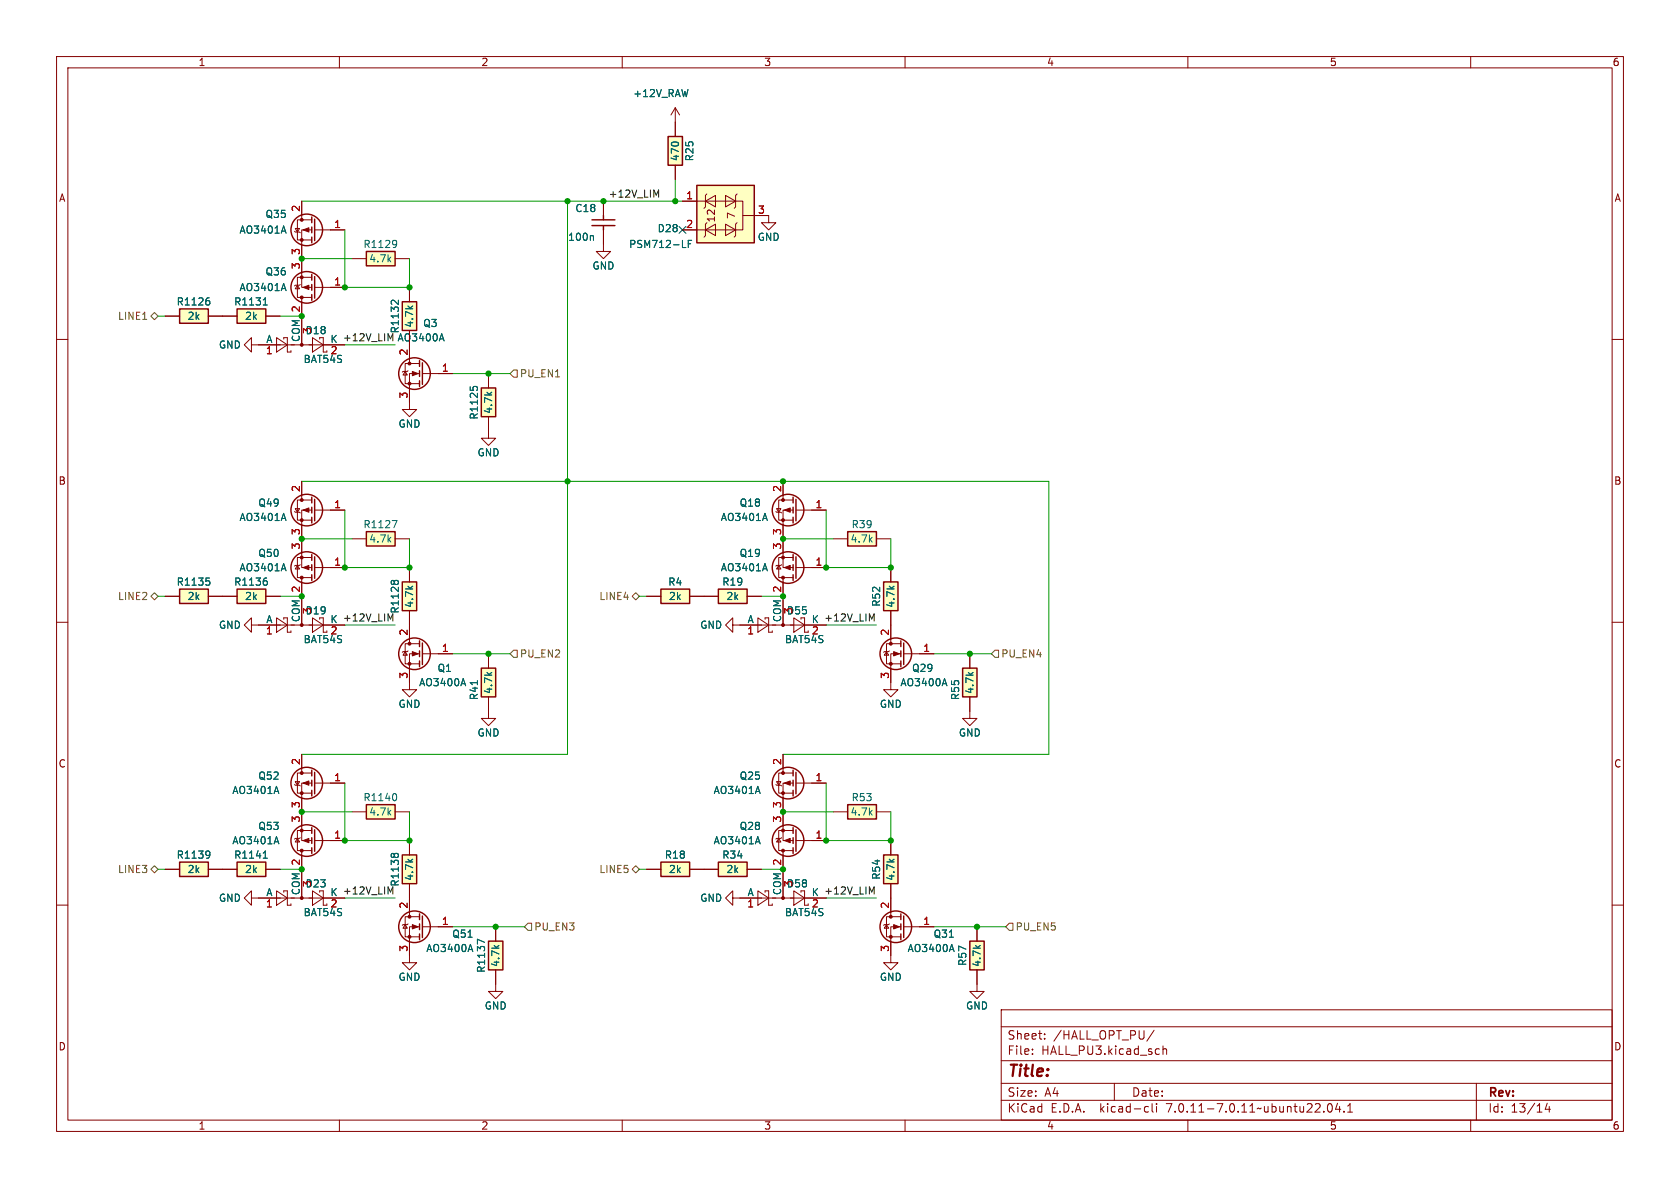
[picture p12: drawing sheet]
<svg xmlns="http://www.w3.org/2000/svg" width="297mm" height="210mm" viewBox="0 0 297 210" stroke-linecap="round" stroke-linejoin="round" font-family="sans-serif">
<g fill="none" stroke="#840000" stroke-width=".18">
<path d="M10 10h277v190h-277zM12 12h273v186h-273zM60 10v2M110 10v2M119.4 19.1l.7 1.2M119.4 19.1v5M119.4 19.1l-.8 1.2M160 10v2M210 10v2M260 10v2M53.3 35.6v3.3M55.1 38.9h-2.5v3.5h2.5"/>
<path d="M106.7 35.6v2.5M119.4 29.2v2.6M120.6 35.6h10.7v2.5M124.7 35.6l1.8-1.1v2.1zM125 34.3l-.3 .2v2.1l-.2 .2M125 39.4l-.3 .2v2.1l-.2 .2M128.3 34.5l1.7 1.1-1.7 1zM128.3 39.6l1.7 1-1.7 1.1zM130.3 34.3l-.3 .2v2.1l-.2 .2M130.3 39.4l-.3 .2v2.1l-.2 .2M135.9 39.4h1.3l-1.3 1.2-1.3-1.2h1.3v-1.3h-4.6v2.5h-10.7M10 60h2"/>
<path d="M29.2 55.9h2.5M36.8 55.9h5.1M47 55.9h2.5M48.9 59.7l1.9 1.3-1.9 1.2zM50.2 59.9v-.2h.6v2.5h.6v-.2M52.1 40.9l.1 .1h.8l.1 .1M52.2 40.4h.8l-.4 .6zM52.6 50.4l.4 .7h-.8zM53.1 50.3l-.1 .1h-.8l-.1 .1M53.3 52.6v8.4M55.1 40.6h-1.8v10.2h1.8M55.1 49h-2.5v3.6h2.5"/>
<path d="M55.2 59.7l1.9 1.3-1.9 1.2zM55.6 40.6h5.4M55.6 50.8h5.4M56.5 59.7v.2M57.1 59.7v2.5h.7M62.2 45.7h2.6M69.8 45.7h2.6M72.4 50.8v2.5M72.4 58.4v5.9M106.7 40.6v3.9h1.2l-1.2 1.2-1.3-1.2h1.3M124.7 40.6l1.8-1v2.1zM285 60h2"/>
<path d="M44.4 61v-1.3l-1.2 1.3 1.2 1.2v-1.2h16.6M71.6 65.7l.4 .6h-.8zM72.1 65.5l-.1 .2h-.8l-.1 .1M74.2 66h-1.8v6.4h-1.3l1.3 1.3 1.3-1.3h-1.3M74.2 64.3h-2.6v3.5h2.6M74.7 66h5.3M86.4 73.7v3.8h-1.3l1.3 1.2 1.2-1.2h-1.2M86.4 66v2.6M52.1 90.4l.1 .2h.8l.1 .1M52.2 89.9h.8l-.4 .7zM52.6 99.9l.4 .7h-.8zM53.1 99.8l-.1 .1h-.8l-.1 .2"/>
<path d="M53.3 85.1v3.3M55.1 90.2h-1.8v10.1h1.8M55.1 98.6h-2.5v3.5h2.5M55.1 88.4h-2.5v3.5h2.5M55.6 90.2h5.4M62.2 95.3h2.6M69.8 95.3h2.6M137.2 90.4l.1 .2h.7l.2 .1M137.3 89.9h.7l-.3 .7zM137.7 99.9l.3 .7h-.7zM138.2 99.8l-.2 .1h-.7l-.1 .2M138.4 85.1v3.3"/>
<path d="M140.2 90.2h-1.8v10.1h1.8M140.2 98.6h-2.5v3.5h2.5M140.2 88.4h-2.5v3.5h2.5M140.7 90.2h5.3M147.3 95.3h2.6M154.9 95.3h2.6M10 110h2M29.2 105.4h2.5M36.8 105.4h5.1M44.4 110.5v-1.3l-1.2 1.3 1.2 1.3v-1.3h16.6M47 105.4h2.5M48.9 109.2l1.9 1.3-1.9 1.3z"/>
<path d="M50.2 109.5v-.3h.6v2.6h.6v-.3M53.3 102.1v8.4M55.2 109.2l1.9 1.3-1.9 1.3zM55.6 100.3h5.4M56.5 109.2v.3M57.1 109.2v2.6h.7M71.6 115.2l.4 .6h-.8zM72.1 115.1l-.1 .1h-.8l-.1 .1M72.4 100.3v2.6M72.4 108v5.8M74.2 115.6h-1.8v6.3h-1.3l1.3 1.3 1.3-1.3h-1.3M74.2 113.8h-2.6v3.5h2.6"/>
<path d="M74.7 115.6h5.3M86.4 115.6v2.5M114.3 105.4h2.5M121.9 105.4h5.1M129.5 110.5v-1.3l-1.2 1.3 1.2 1.3v-1.3h16.5M132.1 105.4h2.5M134 109.2l1.9 1.3-1.9 1.3zM135.3 109.5v-.3h.6v2.6h.6v-.3M138.4 102.1v8.4M140.3 109.2l1.9 1.3-1.9 1.3zM140.7 100.3h5.3M141.6 109.2v.3"/>
<path d="M142.2 109.2v2.6h.7M156.7 115.2l.4 .6h-.8zM157.2 115.1l-.1 .1h-.8l-.1 .1M157.5 100.3v2.6M157.5 108v5.8M159.3 115.6h-1.8v6.3h-1.3l1.3 1.3 1.2-1.3h-1.2M159.3 113.8h-2.6v3.5h2.6M159.8 115.6h5.3M171.4 115.6v2.5M285 110h2M52.1 138.7l.1 .1h.8l.1 .1M52.2 138.2h.8l-.4 .6z"/>
<path d="M53.3 133.4v3.3M55.1 138.4h-1.8v10.2h1.8M55.1 136.7h-2.5v3.5h2.5M55.6 138.4h5.4M86.4 123.2v3.8h-1.3l1.3 1.3 1.2-1.3h-1.2M137.2 138.7l.1 .1h.7l.2 .1M137.3 138.2h.7l-.3 .6zM138.4 133.4v3.3M140.2 138.4h-1.8v10.2h1.8M140.2 136.7h-2.5v3.5h2.5M140.7 138.4h5.3M171.4 123.2v3.8h-1.2l1.2 1.3 1.3-1.3h-1.3"/>
<path d="M10 160h2M29.2 153.7h2.5M36.8 153.7h5.1M44.4 158.8v-1.3l-1.2 1.3 1.2 1.2v-1.2h16.6M47 153.7h2.5M48.9 157.5l1.9 1.3-1.9 1.2zM50.2 157.7v-.2h.6v2.5h.6v-.2M52.6 148.2l.4 .6h-.8zM53.1 148.1l-.1 .1h-.8l-.1 .1M53.3 150.4v8.4M55.1 146.8h-2.5v3.6h2.5M55.2 157.5l1.9 1.3-1.9 1.2z"/>
<path d="M55.6 148.6h5.4M56.5 157.5v.2M57.1 157.5v2.5h.7M62.2 143.5h2.6M69.8 143.5h2.6M72.4 148.6v2.5M72.4 156.2v5.9M114.3 153.7h2.5M121.9 153.7h5.1M129.5 158.8v-1.3l-1.2 1.3 1.2 1.2v-1.2h16.5M132.1 153.7h2.5M134 157.5l1.9 1.3-1.9 1.2z"/>
<path d="M135.3 157.7v-.2h.6v2.5h.6v-.2M137.7 148.2l.3 .6h-.7zM138.2 148.1l-.2 .1h-.7l-.1 .1M138.4 150.4v8.4M140.2 146.8h-2.5v3.6h2.5M140.3 157.5l1.9 1.3-1.9 1.2zM140.7 148.6h5.3M141.6 157.5v.2M142.2 157.5v2.5h.7M147.3 143.5h2.6M154.9 143.5h2.6M157.5 148.6v2.5"/>
<path d="M157.5 156.2v5.9M285 160h2M71.6 163.4l.4 .7h-.8zM72.1 163.3l-.1 .1h-.8l-.1 .2M74.2 163.8h-1.8v6.4h-1.3l1.3 1.3 1.3-1.3h-1.3M74.2 162.1h-2.6v3.5h2.6M74.7 163.8h5.3M87.6 171.5v3.8h-1.2l1.2 1.2 1.3-1.2h-1.3M87.6 163.8v2.6M156.7 163.4l.4 .7h-.8zM157.2 163.3l-.1 .1h-.8l-.1 .2M159.3 163.8h-1.8v6.4h-1.3l1.3 1.3 1.2-1.3h-1.2"/>
<path d="M159.3 162.1h-2.6v3.5h2.6M159.8 163.8h5.3M172.7 171.5v3.8h-1.3l1.3 1.2 1.3-1.2h-1.3M172.7 163.8v2.6M177 178.5h108v19.5h-108zM60 198v2M110 198v2M160 198v2M177 194.5h108M177 191.5h108M177 187.5h108M177 181.5h108"/>
<path d="M182.5 186.3v.1M182.5 185.5v.1M184.7 183.6v.1M184.7 182.8v.1M197 191.5v3M202.6 195.6l.4 .1M203 196.5l-.4 .1M203.7 195.1v1.3l.2 .2M204 182.1l-1.3 2M204.5 195.1v.1M204.5 195.6v1M205.6 184.9v1.5"/>
<path d="M205.6 185.5l.2-.1 .4 .1v.9M210 198v2M234 196.5v.1M234.9 195.2l.1-.1a.81 .81 0 0 1 .6 .6 .81 .81 0 0 1-.3 .8l-.1 .1a.81 .81 0 0 1-.6-.6 .81 .81 0 0 1 .3-.8zM236.5 195l-.4 1.1h.9M236.8 195.6v1M237.6 196.5v.1M238.2 196.6h.9M238.2 195.5l.5-.4v1.5M260 198v2M261 191.5v6.5M273.5 195l-.3 1.1h.9"/>
<path d="M273.9 195.6v1"/>
</g>
<g fill="none" stroke="#840000" stroke-width=".25">
<path d="M55.1 38.4v1M55.6 38.7v3.8M104.6 39.9h4.1M104.6 38.9h4.1M106.7 38.1v.8M106.7 39.9v.7M118.1 24.1h2.5v5.1h-2.5zM123.2 32.8h10.1v10.1h-10.1zM31.7 54.6h5.1v2.6h-5.1zM41.9 54.6h5.1v2.6h-5.1zM55.1 40.1v1M55.1 41.9v1"/>
<path d="M55.1 48.5v1M55.1 50.3v1M55.1 52.1v1M55.6 48.9v3.8M64.8 44.5h5v2.5h-5zM71.1 53.3h2.6v5.1h-2.6zM74.2 63.8v1M74.2 65.5v1M74.2 67.3v1M74.7 64.1v3.8M85.1 68.6h2.5v5.1h-2.5zM55.1 87.9v1"/>
<path d="M55.1 89.7v1M55.1 91.4v1.1M55.1 98v1.1M55.1 99.8v1M55.6 88.3v3.8M55.6 98.4v3.8M64.8 94h5v2.5h-5zM140.2 87.9v1M140.2 89.7v1M140.2 91.4v1.1M140.2 98v1.1M140.2 99.8v1"/>
<path d="M140.7 88.3v3.8M140.7 98.4v3.8M149.9 94h5v2.5h-5zM31.7 104.1h5.1v2.6h-5.1zM41.9 104.1h5.1v2.6h-5.1zM55.1 101.6v1M71.1 102.9h2.6v5.1h-2.6zM74.2 113.3v1M74.2 115.1v1M74.2 116.8v1.1M74.7 113.7v3.8M85.1 118.1h2.5v5.1h-2.5z"/>
<path d="M116.8 104.1h5.1v2.6h-5.1zM127 104.1h5.1v2.6h-5.1zM140.2 101.6v1M156.2 102.9h2.5v5.1h-2.5zM159.3 113.3v1M159.3 115.1v1M159.3 116.8v1.1M159.8 113.7v3.8M170.2 118.1h2.5v5.1h-2.5zM55.1 136.1v1.1M55.1 137.9v1M55.1 139.7v1"/>
<path d="M55.6 136.5v3.8M140.2 136.1v1.1M140.2 137.9v1M140.2 139.7v1M140.7 136.5v3.8M31.7 152.4h5.1v2.5h-5.1zM41.9 152.4h5.1v2.5h-5.1zM55.1 146.3v1M55.1 148.1v1M55.1 149.9v1M55.6 146.7v3.8M64.8 142.2h5v2.6h-5z"/>
<path d="M71.1 151.1h2.6v5.1h-2.6zM116.8 152.4h5.1v2.5h-5.1zM127 152.4h5.1v2.5h-5.1zM140.2 146.3v1M140.2 148.1v1M140.2 149.9v1M140.7 146.7v3.8M149.9 142.2h5v2.6h-5zM156.2 151.1h2.5v5.1h-2.5zM74.2 161.5v1.1M74.2 163.3v1M74.2 165.1v1"/>
<path d="M74.7 161.9v3.8M86.4 166.4h2.5v5.1h-2.5zM159.3 161.5v1.1M159.3 163.3v1M159.3 165.1v1M159.8 161.9v3.8M171.4 166.4h2.6v5.1h-2.6z"/>
<circle cx="54.2" cy="50.8" r="2.79"/>
<circle cx="54.2" cy="40.6" r="2.79"/>
<circle cx="73.3" cy="66" r="2.79"/>
<circle cx="54.2" cy="90.2" r="2.79"/>
<circle cx="139.3" cy="90.2" r="2.79"/>
<circle cx="54.2" cy="100.3" r="2.79"/>
<circle cx="73.3" cy="115.6" r="2.79"/>
<circle cx="139.3" cy="100.3" r="2.79"/>
<circle cx="158.4" cy="115.6" r="2.79"/>
<circle cx="54.2" cy="138.4" r="2.79"/>
<circle cx="139.3" cy="138.4" r="2.79"/>
<circle cx="54.2" cy="148.6" r="2.79"/>
<circle cx="139.3" cy="148.6" r="2.79"/>
<circle cx="73.3" cy="163.8" r="2.79"/>
<circle cx="158.4" cy="163.8" r="2.79"/>
</g>
<g fill="#840000" stroke="#840000" stroke-width=".18">
<path d="M138.7 100.3l1-.4v.8z"/>
<path d="M138.7 90.2l1-.4v.8z"/>
<path d="M53.6 100.3l1-.4v.8z"/>
<path d="M72.9 163.4l1 .4-1 .4z"/>
<path d="M53.6 148.6l1-.4v.8z"/>
<path d="M72.9 115.2l1 .4-1 .4z"/>
<path d="M53.6 138.4l1-.4v.8z"/>
<path d="M158 115.2l1 .4-1 .4z"/>
<path d="M53.6 50.8l1-.4v.8z"/>
<path d="M53.6 40.6l1-.3v.7z"/>
<path d="M138.7 148.6l1-.4v.8z"/>
<path d="M138.7 138.4l1-.4v.8z"/>
<path d="M72.9 65.7l1 .3-1 .4z"/>
<path d="M53.6 90.2l1-.4v.8z"/>
<path d="M158 163.4l1 .4-1 .4z"/>
<circle cx="138.4" cy="98.6" r=".25"/>
<circle cx="138.4" cy="102.1" r=".25"/>
<circle cx="138.4" cy="91.9" r=".25"/>
<circle cx="138.4" cy="88.4" r=".25"/>
<circle cx="53.3" cy="98.6" r=".25"/>
<circle cx="53.3" cy="102.1" r=".25"/>
<circle cx="138.4" cy="110.5" r=".25"/>
<circle cx="72.4" cy="165.6" r=".25"/>
<circle cx="72.4" cy="162.1" r=".25"/>
<circle cx="53.3" cy="146.8" r=".25"/>
<circle cx="53.3" cy="150.4" r=".25"/>
<circle cx="53.3" cy="158.7" r=".25"/>
<circle cx="72.4" cy="117.3" r=".25"/>
<circle cx="72.4" cy="113.8" r=".25"/>
<circle cx="53.3" cy="110.5" r=".25"/>
<circle cx="53.3" cy="140.2" r=".25"/>
<circle cx="53.3" cy="136.7" r=".25"/>
<circle cx="157.5" cy="117.3" r=".25"/>
<circle cx="157.5" cy="113.8" r=".25"/>
<circle cx="53.3" cy="61" r=".25"/>
<circle cx="53.3" cy="49" r=".25"/>
<circle cx="53.3" cy="52.6" r=".25"/>
<circle cx="53.3" cy="42.4" r=".25"/>
<circle cx="53.3" cy="38.9" r=".25"/>
<circle cx="138.4" cy="146.8" r=".25"/>
<circle cx="138.4" cy="150.4" r=".25"/>
<circle cx="138.4" cy="140.2" r=".25"/>
<circle cx="138.4" cy="136.7" r=".25"/>
<circle cx="72.4" cy="67.8" r=".25"/>
<circle cx="72.4" cy="64.3" r=".25"/>
<circle cx="138.4" cy="158.7" r=".25"/>
<circle cx="53.3" cy="91.9" r=".25"/>
<circle cx="53.3" cy="88.4" r=".25"/>
<circle cx="157.5" cy="165.6" r=".25"/>
<circle cx="157.5" cy="162.1" r=".25"/>
</g>
<g fill="none" stroke="#006464" stroke-width=".18">
<path d="M50.1 39.9l.5 1.3M36.7 52.6h.3M36.9 53.1l.2 .3v.3l-.2 .2M46.5 53.9h.8M46.7 53l.2-.4v1.3M50.1 50.1l.5 1.3M69.9 42.5l.2 .1a1.03 1.03 0 0 1-.2 1.1M70.1 43l-.2 .3M70.4 53.1v.8l-.7-.8h-.3l-.2 .2M78.1 59l.4 1.3M104.7 41.6l.2 .2v.7M120.6 43.8h.7"/>
<path d="M121.7 43.1h.4M122.3 42.5h-.6v1.3M83.1 68.4v.6M83.6 68.5l.3-.2h.3l.2 .2M50.1 99.6l.5 1.3M50.1 90.7l.5 1.3M69.3 92h.9l-.6 1.3M135.2 99.6l.5 1.3M135.2 90.7l.5 1.3M36.4 102.2h.6M36.9 102.7l.2 .2v.3l-.2 .2M46.9 102.2h.2"/>
<path d="M47 102.7l.3 .2v.3l-.3 .2M69.2 102.8l.2-.2 .3 .2 .2-.2h.3l.2 .2M81.9 120l.4 1.2M167 120l.4 1.2M48.9 139l.4 1.3M84.4 120.3v.7M134 139l.4 1.3M36.9 150.4l.1 .2a1.03 1.03 0 0 1-.1 1M37.1 151l-.2 .2M46.5 151.7h.8M46.7 150.7l.2-.3v1.3M48.9 147.9l.4 1.3"/>
<path d="M69.2 151.1l.2-.2 .3 .2 .2-.2h.3l.2 .2M69.8 140.3a.79 .79 0 0 1 0 1.2M134 147.9l.4 1.3M83.2 166.9l.4 1.3M85.7 166.6l-1.3-.6v.9M168.3 166.9l.4 1.3"/>
</g>
<g fill="#ffffc2" stroke="#ffffc2" stroke-width=".18">
<path d="M156.2 102.9h2.5v5.1h-2.5z"/>
<path d="M149.9 94h5v2.5h-5z"/>
<path d="M41.9 104.1h5.1v2.6h-5.1z"/>
<path d="M71.1 102.9h2.6v5.1h-2.6z"/>
<path d="M86.4 166.4h2.5v5.1h-2.5z"/>
<path d="M41.9 152.4h5.1v2.5h-5.1z"/>
<path d="M127 152.4h5.1v2.5h-5.1z"/>
<path d="M116.8 152.4h5.1v2.5h-5.1z"/>
<path d="M85.1 118.1h2.5v5.1h-2.5z"/>
<path d="M71.1 151.1h2.6v5.1h-2.6z"/>
<path d="M64.8 142.2h5v2.6h-5z"/>
<path d="M31.7 54.6h5.1v2.6h-5.1z"/>
<path d="M41.9 54.6h5.1v2.6h-5.1z"/>
<path d="M31.7 152.4h5.1v2.5h-5.1z"/>
<path d="M31.7 104.1h5.1v2.6h-5.1z"/>
<path d="M170.2 118.1h2.5v5.1h-2.5z"/>
<path d="M85.1 68.6h2.5v5.1h-2.5z"/>
<path d="M171.4 166.4h2.6v5.1h-2.6z"/>
<path d="M123.2 32.8h10.1v10.1h-10.1z"/>
<path d="M64.8 44.5h5v2.5h-5z"/>
<path d="M71.1 53.3h2.6v5.1h-2.6z"/>
<path d="M116.8 104.1h5.1v2.6h-5.1z"/>
<path d="M127 104.1h5.1v2.6h-5.1z"/>
<path d="M118.1 24.1h2.5v5.1h-2.5z"/>
<path d="M149.9 142.2h5v2.6h-5z"/>
<path d="M64.8 94h5v2.5h-5z"/>
<path d="M156.2 151.1h2.5v5.1h-2.5z"/>
</g>
<path d="M26.7 55.9l.6-.7 .6 .7-.6 .6zM90.2 66l.6-.6h.6v1.3h-.6zM26.7 105.4l.6-.6 .6 .6-.6 .6zM90.2 115.6l.6-.7h.6v1.3h-.6zM111.8 105.4l.6-.6 .6 .6-.6 .6zM175.9 114.9h.6v1.3h-.6l-.6-.6zM27.3 153l.6 .7-.6 .6-.6-.6zM112.4 153l.6 .7-.6 .6-.6-.6zM93.3 163.2h.7v1.3h-.7l-.6-.7zM178.4 163.2h.7v1.3h-.7l-.6-.7z" fill="none" stroke="#725600" stroke-width=".18"/>
<path d="M116 34.5l.4-.9v1.3M69 59.9l.4-.9v1.3M69 109.4l.4-.9v1.3M154.1 109.4l.4-.9v1.3M69 157.7l.4-.9v1.2M154.1 157.7l.4-.9v1.2" fill="none" stroke="#0f0f0f" stroke-width=".18"/>
<g fill="none" stroke="#009600" stroke-width=".18">
<path d="M53.3 35.6h67.3M100.3 35.6v97.8h-47M119.4 31.8v3.8M27.9 55.9h1.3M49.5 55.9h3.8M53.3 45.7h8.9M61 40.6v10.2h11.4v-5.1M61 61h8.8M80 66h10.2M53.3 95.3h8.9M53.3 85.1h132.1v48.3h-47M61 90.2v10.1h11.4v-5"/>
<path d="M138.4 95.3h8.9M146 90.2v10.1h11.5v-5M27.9 105.4h1.3M49.5 105.4h3.8M61 110.5h8.8M80 115.6h10.2M113 105.4h1.3M134.6 105.4h3.8M146 110.5h8.9M165.1 115.6h10.2M61 138.4v10.2h11.4v-5.1M146 138.4v10.2h11.5v-5.1"/>
<path d="M27.9 153.7h1.3M49.5 153.7h3.8M53.3 143.5h8.9M61 158.8h8.8M113 153.7h1.3M134.6 153.7h3.8M138.4 143.5h8.9M146 158.8h8.9M80 163.8h12.7M165.1 163.8h12.7"/>
</g>
<path d="M120 40l1.3 1.2M121.3 40l-1.3 1.2" fill="none" stroke="#000084" stroke-width=".18"/>
<g fill="#009600" stroke="#009600" stroke-width=".18">
<circle cx="86.4" cy="66" r=".46"/>
<circle cx="72.4" cy="50.8" r=".46"/>
<circle cx="119.4" cy="35.6" r=".46"/>
<circle cx="106.7" cy="35.6" r=".46"/>
<circle cx="100.3" cy="35.6" r=".46"/>
<circle cx="138.4" cy="85.1" r=".46"/>
<circle cx="100.3" cy="85.1" r=".46"/>
<circle cx="138.4" cy="153.7" r=".46"/>
<circle cx="72.4" cy="148.6" r=".46"/>
<circle cx="87.6" cy="163.8" r=".46"/>
<circle cx="138.4" cy="95.3" r=".46"/>
<circle cx="157.5" cy="100.3" r=".46"/>
<circle cx="138.4" cy="105.4" r=".46"/>
<circle cx="146" cy="100.3" r=".46"/>
<circle cx="171.4" cy="115.6" r=".46"/>
<circle cx="72.4" cy="100.3" r=".46"/>
<circle cx="61" cy="100.3" r=".46"/>
<circle cx="61" cy="50.8" r=".46"/>
<circle cx="53.3" cy="55.9" r=".46"/>
<circle cx="53.3" cy="45.7" r=".46"/>
<circle cx="53.3" cy="95.3" r=".46"/>
<circle cx="61" cy="148.6" r=".46"/>
<circle cx="86.4" cy="115.6" r=".46"/>
<circle cx="53.3" cy="143.5" r=".46"/>
<circle cx="53.3" cy="105.4" r=".46"/>
<circle cx="53.3" cy="153.7" r=".46"/>
<circle cx="157.5" cy="148.6" r=".46"/>
<circle cx="146" cy="148.6" r=".46"/>
<circle cx="138.4" cy="143.5" r=".46"/>
<circle cx="172.7" cy="163.8" r=".46"/>
</g>
<text font-size="2.8" fill="#840000" x="178" y="190.9">Title:</text>
<g font-size="2.1" fill="#840000">
<text x="178" y="184">Sheet:</text>
<text x="186.2" y="184">/HALL_OPT_PU/</text>
<text x="178" y="186.7">File:</text>
<text x="184.1" y="186.7">HALL_PU3.kicad_sch</text>
<text x="178" y="196.9">KiCad</text>
<text x="178" y="194.1">Size:</text>
<text x="184.7" y="194.1">A4</text>
<text x="185.7" y="196.9">E.D.A.</text>
<text x="194.6" y="196.9">kicad-cli</text>
<text x="200" y="194.1">Date:</text>
<text x="206.5" y="196.9">7.0.11-7.0.11~ubuntu22.04.1</text>
<text x="263" y="194.3">Rev:</text>
<text x="263" y="196.9">Id:</text>
<text x="267.1" y="196.9">13/14</text>
</g>
<g font-size="1.8" fill="#840000">
<text x="35" y="11.9">1</text>
<text x="85" y="11.9">2</text>
<text x="135" y="11.9">3</text>
<text x="185" y="11.9">4</text>
<text x="235" y="11.9">5</text>
<text x="285" y="11.9">6</text>
<text x="10.3" y="35.9">A</text>
<text x="285.3" y="35.9">A</text>
<text x="126.6" y="39.4" transform="rotate(-90 126.6 39.4)">12</text>
<text x="130.2" y="38.8" transform="rotate(-90 130.2 38.8)">7</text>
<text x="10.3" y="85.9">B</text>
<text x="285.3" y="85.9">B</text>
<text x="10.3" y="135.9">C</text>
<text x="285.3" y="135.9">C</text>
<text x="10.3" y="185.9">D</text>
<text x="285.3" y="185.9">D</text>
<text x="35" y="199.9">1</text>
<text x="85" y="199.9">2</text>
<text x="135" y="199.9">3</text>
<text x="185" y="199.9">4</text>
<text x="235" y="199.9">5</text>
<text x="285" y="199.9">6</text>
</g>
<g font-size="1.8" fill="#006464">
<text x="111.8" y="17.4">+12V_RAW</text>
<text x="120.2" y="28.6" transform="rotate(-90 120.2 28.6)">470</text>
<text x="122.8" y="28.6" transform="rotate(-90 122.8 28.6)">R25</text>
<text x="42.2" y="41.5">AO3401A</text>
<text x="46.8" y="38.7">Q35</text>
<text x="101.6" y="37.7">C18</text>
<text x="116.2" y="41.2">D28</text>
<text x="64.2" y="44">R1129</text>
<text x="65.2" y="46.6">4.7k</text>
<text x="100.3" y="42.8">100n</text>
<text x="104.6" y="47.9">GND</text>
<text x="111.1" y="44">PSM712-LF</text>
<text x="133.9" y="42.8">GND</text>
<text x="42.2" y="51.7">AO3401A</text>
<text x="46.8" y="48.9">Q36</text>
<text x="31.1" y="54.2">R1126</text>
<text x="33.1" y="56.7">2k</text>
<text x="41.3" y="54.2">R1131</text>
<text x="43.2" y="56.7">2k</text>
<text x="53.9" y="59.3">D18</text>
<text x="70.7" y="59" transform="rotate(-90 70.7 59)">R1132</text>
<text x="73.3" y="58" transform="rotate(-90 73.3 58)">4.7k</text>
<text x="74.7" y="58">Q3</text>
<text x="38.6" y="61.8">GND</text>
<text x="47" y="60.7">A</text>
<text x="53.1" y="60.5" transform="rotate(-90 53.1 60.5)">COM</text>
<text x="53.6" y="64.4">BAT54S</text>
<text x="58.3" y="60.7">K</text>
<text x="70.2" y="60.6">AO3400A</text>
<text x="70.4" y="75.8">GND</text>
<text x="84.7" y="74.3" transform="rotate(-90 84.7 74.3)">R1125</text>
<text x="87.2" y="73.2" transform="rotate(-90 87.2 73.2)">4.7k</text>
<text x="84.3" y="80.9">GND</text>
<text x="45.6" y="89.8">Q49</text>
<text x="130.7" y="89.8">Q18</text>
<text x="42.2" y="92.3">AO3401A</text>
<text x="64.2" y="93.6">R1127</text>
<text x="127.3" y="92.3">AO3401A</text>
<text x="150.5" y="93.6">R39</text>
<text x="42.2" y="101.2">AO3401A</text>
<text x="45.6" y="98.7">Q50</text>
<text x="65.2" y="96.1">4.7k</text>
<text x="127.3" y="101.2">AO3401A</text>
<text x="130.7" y="98.7">Q19</text>
<text x="150.3" y="96.1">4.7k</text>
<text x="31.1" y="103.7">R1135</text>
<text x="33.1" y="106.3">2k</text>
<text x="41.3" y="103.7">R1136</text>
<text x="43.2" y="106.3">2k</text>
<text x="73.3" y="107.5" transform="rotate(-90 73.3 107.5)">4.7k</text>
<text x="118" y="103.7">R4</text>
<text x="118.2" y="106.3">2k</text>
<text x="127.6" y="103.7">R19</text>
<text x="128.3" y="106.3">2k</text>
<text x="155.8" y="107.4" transform="rotate(-90 155.8 107.4)">R52</text>
<text x="158.3" y="107.5" transform="rotate(-90 158.3 107.5)">4.7k</text>
<text x="38.6" y="111.4">GND</text>
<text x="47" y="110.2">A</text>
<text x="53.1" y="110.1" transform="rotate(-90 53.1 110.1)">COM</text>
<text x="53.6" y="113.9">BAT54S</text>
<text x="53.9" y="108.8">D19</text>
<text x="58.3" y="110.2">K</text>
<text x="70.7" y="108.6" transform="rotate(-90 70.7 108.6)">R1128</text>
<text x="123.7" y="111.4">GND</text>
<text x="132.1" y="110.2">A</text>
<text x="138.2" y="110.1" transform="rotate(-90 138.2 110.1)">COM</text>
<text x="138.7" y="113.9">BAT54S</text>
<text x="139" y="108.8">D55</text>
<text x="143.4" y="110.2">K</text>
<text x="77.3" y="119">Q1</text>
<text x="161.1" y="119">Q29</text>
<text x="70.4" y="125.3">GND</text>
<text x="74" y="121.5">AO3400A</text>
<text x="84.7" y="123.9" transform="rotate(-90 84.7 123.9)">R41</text>
<text x="87.2" y="122.8" transform="rotate(-90 87.2 122.8)">4.7k</text>
<text x="155.4" y="125.3">GND</text>
<text x="159.1" y="121.5">AO3400A</text>
<text x="169.8" y="123.9" transform="rotate(-90 169.8 123.9)">R55</text>
<text x="172.3" y="122.8" transform="rotate(-90 172.3 122.8)">4.7k</text>
<text x="84.3" y="130.4">GND</text>
<text x="169.4" y="130.4">GND</text>
<text x="41" y="140.6">AO3401A</text>
<text x="45.6" y="138">Q52</text>
<text x="64.2" y="141.8">R1140</text>
<text x="126.1" y="140.6">AO3401A</text>
<text x="130.7" y="138">Q25</text>
<text x="150.5" y="141.8">R53</text>
<text x="41" y="149.5">AO3401A</text>
<text x="45.6" y="146.9">Q53</text>
<text x="65.2" y="144.4">4.7k</text>
<text x="126.1" y="149.5">AO3401A</text>
<text x="130.7" y="146.9">Q28</text>
<text x="150.3" y="144.4">4.7k</text>
<text x="31.1" y="152">R1139</text>
<text x="33.1" y="154.5">2k</text>
<text x="41.3" y="152">R1141</text>
<text x="43.2" y="154.5">2k</text>
<text x="73.3" y="155.8" transform="rotate(-90 73.3 155.8)">4.7k</text>
<text x="117.4" y="152">R18</text>
<text x="118.2" y="154.5">2k</text>
<text x="127.6" y="152">R34</text>
<text x="128.3" y="154.5">2k</text>
<text x="155.8" y="155.6" transform="rotate(-90 155.8 155.6)">R54</text>
<text x="158.3" y="155.8" transform="rotate(-90 158.3 155.8)">4.7k</text>
<text x="38.6" y="159.6">GND</text>
<text x="47" y="158.5">A</text>
<text x="53.1" y="158.3" transform="rotate(-90 53.1 158.3)">COM</text>
<text x="53.9" y="157.1">D23</text>
<text x="58.3" y="158.5">K</text>
<text x="70.7" y="156.8" transform="rotate(-90 70.7 156.8)">R1138</text>
<text x="123.7" y="159.6">GND</text>
<text x="132.1" y="158.5">A</text>
<text x="138.2" y="158.3" transform="rotate(-90 138.2 158.3)">COM</text>
<text x="139" y="157.1">D58</text>
<text x="143.4" y="158.5">K</text>
<text x="53.6" y="162.2">BAT54S</text>
<text x="79.9" y="166">Q51</text>
<text x="138.7" y="162.2">BAT54S</text>
<text x="164.9" y="166">Q31</text>
<text x="70.4" y="173.6">GND</text>
<text x="75.3" y="168.5">AO3400A</text>
<text x="86" y="172.1" transform="rotate(-90 86 172.1)">R1137</text>
<text x="88.5" y="171" transform="rotate(-90 88.5 171)">4.7k</text>
<text x="155.4" y="173.6">GND</text>
<text x="160.4" y="168.5">AO3400A</text>
<text x="171" y="170.9" transform="rotate(-90 171 170.9)">R57</text>
<text x="173.6" y="171" transform="rotate(-90 173.6 171)">4.7k</text>
<text x="85.6" y="178.7">GND</text>
<text x="170.7" y="178.7">GND</text>
</g>
<g font-size="1.8" fill="#0f0f0f">
<text x="107.5" y="35">+12V_LIM</text>
<text x="58.3" y="60.7">K +12V_LIM</text>
<text x="58.3" y="110.2">K +12V_LIM</text>
<text x="143.4" y="110.2">K +12V_LIM</text>
<text x="58.3" y="158.5">K +12V_LIM</text>
<text x="143.4" y="158.5">K +12V_LIM</text>
</g>
<g font-size="1.8" fill="#a90000">
<text x="121.2" y="35.3">1</text>
<text x="53.1" y="37.5" transform="rotate(-90 53.1 37.5)">2</text>
<text x="59" y="40.4">1</text>
<text x="121.2" y="40.4">2</text>
<text x="133.9" y="37.8">3</text>
<text x="53.1" y="47.7" transform="rotate(-90 53.1 47.7)">3</text>
<text x="53.1" y="45.2" transform="rotate(-90 53.1 45.2)">3</text>
<text x="59" y="50.5">1</text>
<text x="53.1" y="55.3" transform="rotate(-90 53.1 55.3)">2</text>
<text x="55.3" y="59.1" transform="rotate(-90 55.3 59.1)">3</text>
<text x="46.9" y="62.9">1</text>
<text x="58.3" y="62.9">2</text>
<text x="72.1" y="62.9" transform="rotate(-90 72.1 62.9)">2</text>
<text x="78" y="65.8">1</text>
<text x="72.1" y="70.6" transform="rotate(-90 72.1 70.6)">3</text>
<text x="53.1" y="87.1" transform="rotate(-90 53.1 87.1)">2</text>
<text x="59" y="89.9">1</text>
<text x="138.2" y="87.1" transform="rotate(-90 138.2 87.1)">2</text>
<text x="144.1" y="89.9">1</text>
<text x="53.1" y="94.7" transform="rotate(-90 53.1 94.7)">3</text>
<text x="138.2" y="94.7" transform="rotate(-90 138.2 94.7)">3</text>
<text x="53.1" y="97.2" transform="rotate(-90 53.1 97.2)">3</text>
<text x="59" y="100.1">1</text>
<text x="138.2" y="97.2" transform="rotate(-90 138.2 97.2)">3</text>
<text x="144.1" y="100.1">1</text>
<text x="53.1" y="104.8" transform="rotate(-90 53.1 104.8)">2</text>
<text x="138.2" y="104.8" transform="rotate(-90 138.2 104.8)">2</text>
<text x="46.9" y="112.5">1</text>
<text x="55.3" y="108.7" transform="rotate(-90 55.3 108.7)">3</text>
<text x="58.3" y="112.5">2</text>
<text x="72.1" y="112.5" transform="rotate(-90 72.1 112.5)">2</text>
<text x="132" y="112.5">1</text>
<text x="140.4" y="108.7" transform="rotate(-90 140.4 108.7)">3</text>
<text x="143.4" y="112.5">2</text>
<text x="157.2" y="112.5" transform="rotate(-90 157.2 112.5)">2</text>
<text x="78" y="115.3">1</text>
<text x="163.1" y="115.3">1</text>
<text x="72.1" y="120.1" transform="rotate(-90 72.1 120.1)">3</text>
<text x="157.2" y="120.1" transform="rotate(-90 157.2 120.1)">3</text>
<text x="53.1" y="135.3" transform="rotate(-90 53.1 135.3)">2</text>
<text x="138.2" y="135.3" transform="rotate(-90 138.2 135.3)">2</text>
<text x="53.1" y="142.9" transform="rotate(-90 53.1 142.9)">3</text>
<text x="59" y="138.2">1</text>
<text x="138.2" y="142.9" transform="rotate(-90 138.2 142.9)">3</text>
<text x="144.1" y="138.2">1</text>
<text x="53.1" y="145.5" transform="rotate(-90 53.1 145.5)">3</text>
<text x="59" y="148.3">1</text>
<text x="138.2" y="145.5" transform="rotate(-90 138.2 145.5)">3</text>
<text x="144.1" y="148.3">1</text>
<text x="53.1" y="153.1" transform="rotate(-90 53.1 153.1)">2</text>
<text x="138.2" y="153.1" transform="rotate(-90 138.2 153.1)">2</text>
<text x="46.9" y="160.7">1</text>
<text x="55.3" y="156.9" transform="rotate(-90 55.3 156.9)">3</text>
<text x="58.3" y="160.7">2</text>
<text x="72.1" y="160.7" transform="rotate(-90 72.1 160.7)">2</text>
<text x="132" y="160.7">1</text>
<text x="140.4" y="156.9" transform="rotate(-90 140.4 156.9)">3</text>
<text x="143.4" y="160.7">2</text>
<text x="157.2" y="160.7" transform="rotate(-90 157.2 160.7)">2</text>
<text x="78" y="163.6">1</text>
<text x="163.1" y="163.6">1</text>
<text x="72.1" y="168.3" transform="rotate(-90 72.1 168.3)">3</text>
<text x="157.2" y="168.3" transform="rotate(-90 157.2 168.3)">3</text>
</g>
<g font-size="1.8" fill="#725600">
<text x="20.8" y="56.7">LINE1</text>
<text x="91.8" y="66.9">PU_EN1</text>
<text x="20.8" y="106.3">LINE2</text>
<text x="105.9" y="106.3">LINE4</text>
<text x="91.8" y="116.4">PU_EN2</text>
<text x="176.9" y="116.4">PU_EN4</text>
<text x="20.8" y="154.5">LINE3</text>
<text x="105.9" y="154.5">LINE5</text>
<text x="94.4" y="164.7">PU_EN3</text>
<text x="179.5" y="164.7">PU_EN5</text>
</g>
</svg>
